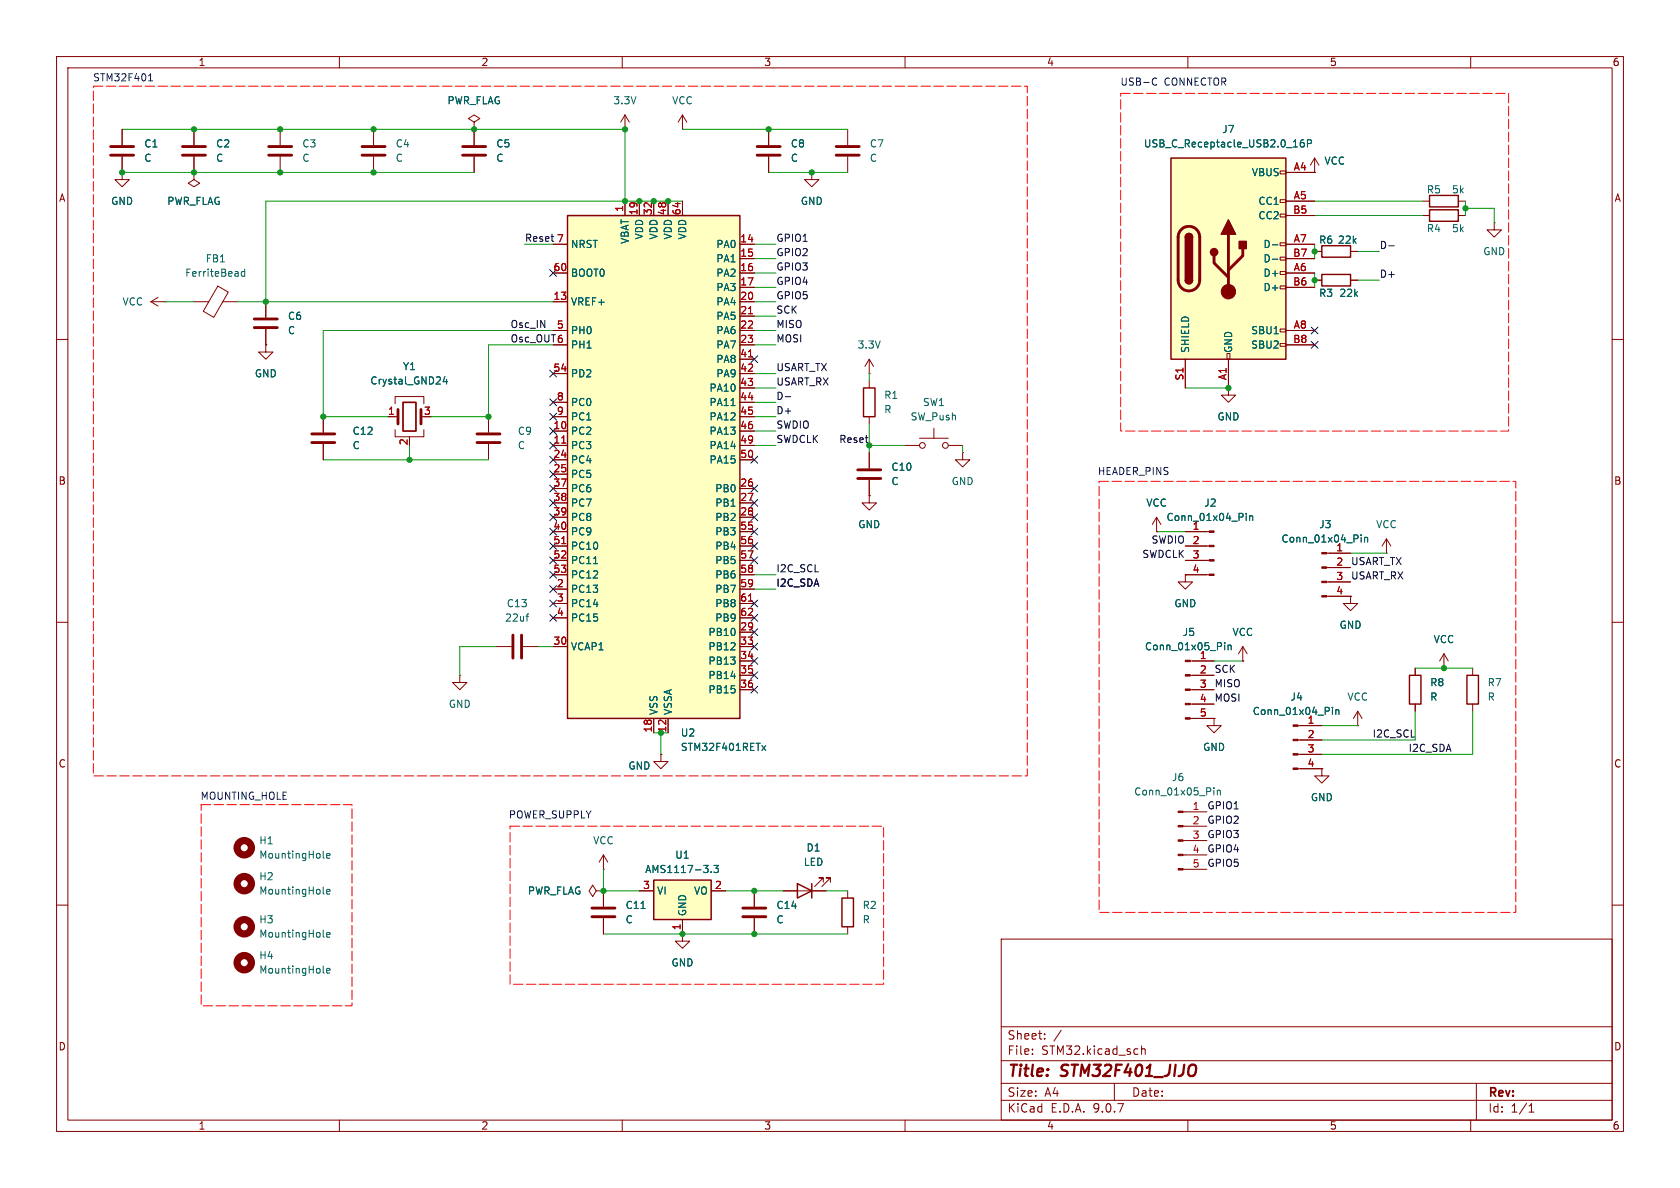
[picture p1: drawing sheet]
<svg xmlns="http://www.w3.org/2000/svg" width="297mm" height="210mm" viewBox="0 0 297 210" stroke-linecap="round" stroke-linejoin="round" font-family="sans-serif">
<g fill="none" stroke="#840000" stroke-width=".18">
<path d="M10 10h277v190h-277zM12 12h273v186h-273zM60 10v2M110 10v2M160 10v2M210 10v2M260 10v2M232.4 30.5h.1M232.4 27.9l-.8 1.3M232.4 27.9l.8 1.3M232.4 27.9v2.6M10 60h2"/>
<path d="M217.2 68.6v1.3h1.2l-1.2 1.2-1.3-1.2h1.3M217.2 68.6h.1M285 60h2M10 110h2M285 110h2M105.4 157.5l-.6-1-.7 1 .7 1 .6-1h1.3M106.7 157.5h.1M10 160h2M177 166h108v32h-108zM285 160h2M60 198v2M110 198v2"/>
<path d="M160 198v2M177 194.5h108M177 191.5h108M177 187.5h108M177 181.5h108M182.5 186.3v.1M182.5 185.5v.1M184.7 183.6v.1M184.7 182.8v.1M187.6 182.1l-1.3 2M197 191.5v3M201.8 184.9v1.5"/>
<path d="M201.8 185.5l.2-.1 .4 .1 .1 .9M210 198v2M260 198v2M261 191.5v6.5M270.3 196.6h.9M270.3 195.5l.4-.4v1.5"/>
</g>
<path d="M207 27.9h20.3v35.6h-20.3z" fill="#ffffc2"/>
<g fill="none" stroke="#840000" stroke-width=".18">
<path d="M21.6 22.9v2.8M21.6 27.7v2.8M34.3 22.9v2.8M34.3 27.7v2.8M120.6 22.9h.1M120.6 20.3l-.7 1.3M120.6 20.3l.8 1.3M120.6 20.3v2.6M135.9 22.9v2.8M135.9 27.7v2.8M143.5 30.5v1.3h1.3l-1.3 1.2-1.3-1.2h1.3M143.5 30.5h.1"/>
<path d="M149.9 22.9v2.8M149.9 27.7v2.8M226.3 30.2h1v.5h-1zM226.3 35.3h1v.5h-1zM226.3 37.8h1v.6h-1zM227.3 30.5h5.1M227.3 35.6h5.1M227.3 38.1h5.1M251.5 35.6h1.2M257.8 35.6h1.3M264.2 39.4v1.2h1.2l-1.2 1.3-1.3-1.3h1.3M264.2 39.4h.1"/>
<path d="M26.7 53.3h2.5M26.7 53.3l1.2 .8M27.9 52.6l-1.2 .7M29.2 53.3h.1M34.3 53.3h2.6M38.5 50.6l1.9 1-2.6 4.5-1.9-1.1zM39.4 53.3h2.5M47 53.3v2.8M47 58.2v2.8M226.3 42.9h1v.5h-1zM226.3 45.5h1v.5h-1zM226.3 48h1v.5h-1z"/>
<path d="M226.3 50.5h1v.6h-1zM226.3 58.2h1v.5h-1zM227.3 43.2h5.1M227.3 45.7h5.1M227.3 48.3h5.1M227.3 50.8h5.1M227.3 58.4h5.1M232.4 44.5h1.3M238.8 44.5h1.2M153.7 66h.1M153.7 63.5l-.8 1.3M153.7 63.5l.7 1.3"/>
<path d="M153.7 63.5v2.5M153.7 67.3v1.3M153.7 73.7v1.2M160 78.7h2.6M162.6 77.5h5M165.1 75.7v1.8M167.6 78.7h2.6M209.5 63.5v5.1M216.9 62.5h.5v1h-.5zM217.2 63.5v5.1M226.3 60.7h1v.5h-1zM227.3 61h5.1"/>
<path d="M153.7 87.6v1.3h1.2l-1.2 1.3-1.3-1.3h1.3M153.7 87.6h.1M153.7 80v2.8M153.7 84.8v2.8M170.2 80v1.3h1.2l-1.2 1.3-1.3-1.3h1.3M170.2 80h.1M255.3 118.1h.1M255.3 115.6l-.8 1.2M255.3 115.6l.7 1.2M255.3 115.6v2.5M106.7 153.7h.1M106.7 151.1l-.8 1.3"/>
<path d="M106.7 151.1l.7 1.3M106.7 151.1v2.6M133.3 157.5v2.8M149.9 157.5v1.3M120.6 165.1v1.3h1.3l-1.3 1.2-1.2-1.2h1.2M120.6 165.1h.1M133.3 162.3v2.8M149.9 163.8v1.3"/>
<circle cx="163.1" cy="78.7" r=".51"/>
<circle cx="167.1" cy="78.7" r=".51"/>
</g>
<path d="M207 27.9h20.3v35.6h-20.3zM252.7 34.5h5.1v2.1h-5.1zM209.5 41.9a.64 .64 0 0 1 .7-.6 .64 .64 0 0 1 .6 .6M209.5 49.5a.64 .64 0 0 0 .7 .7 .64 .64 0 0 0 .6-.7M233.7 43.4h5.1v2.1h-5.1zM152.7 68.6h2v5.1h-2zM148.8 158.8h2.1v5h-2.1z" fill="none" stroke="#840000" stroke-width=".25"/>
<g fill="none" stroke="#840000" stroke-width=".51">
<path d="M19.6 25.9h4M19.6 27.4h4M32.3 25.9h4M32.3 27.4h4M133.9 25.9h4M133.9 27.4h4M147.8 25.9h4.1M147.8 27.4h4.1M45 56.4h4M45 57.9h4M208.8 40.6a1.9 1.9 0 0 1 2.1-.4 1.9 1.9 0 0 1 1.2 1.7v7.6a1.91 1.91 0 0 1-1.9 1.9 1.91 1.91 0 0 1-1.9-1.9v-7.7l.2-.7zM214.6 45.2v1.3l2.6 2.5"/>
<path d="M217.2 41.4v10.2M219.7 43.9v1.3l-2.5 2.6M151.6 83.1h4.1M151.6 84.6h4.1M131.3 160.5h4.1M131.3 162.1h4.1"/>
</g>
<g fill="#840000" stroke="#840000" stroke-width=".25">
<path d="M209.5 41.9h1.3v7.6h-1.3z"/>
<path d="M209.7 41.5a.64 .64 0 0 1 .7-.2 .64 .64 0 0 1 .4 .6h-1.3z"/>
<path d="M209.5 49.5h1.3a.64 .64 0 0 1-.6 .7 .64 .64 0 0 1-.7-.7z"/>
<path d="M217.2 38.9l1.2 2.5h-2.5z"/>
<path d="M219.1 42.7h1.2v1.2h-1.2z"/>
<circle cx="214.6" cy="44.6" r=".63"/>
</g>
<circle cx="217.2" cy="51.6" r="1.27" fill="#840000" stroke="#840000" stroke-width=".18"/>
<g fill="none" stroke="#006464" stroke-width=".18">
<path d="M230.5 24.7l-.4 .1a.86 .86 0 0 0 0 1.2l.4-.1 .1-.5-.2-.2-.4 .1-.1 .1M231.1 25.4l.6-.1 .2-.2-.1-.3-.7-.1v1.3M43.3 47.6v1.2M43.3 48.1l-.4-.1-.2 .2 .1 .6h.5M224.9 43.3h1M224.9 45.8h1M57.1 151.5l.2 .2M57.1 157.9l.2 .2M57.7 151.3l.6-.1v-.3h-.4l-.2 .1 .1 .6h.5M57.7 157.6l.6-.1v-.2l-.4-.1-.2 .2 .1 .6h.5M57.1 165.5l.2 .2M57.1 171.8l.2 .2"/>
<path d="M57.7 165.3l.6-.2v-.2l-.4-.1-.2 .2 .1 .6h.5M57.7 171.6l.6-.1v-.3h-.4l-.2 .2 .1 .6h.5"/>
</g>
<g fill="none" stroke="#840000" stroke-width="1.3">
<circle cx="43.2" cy="149.9" r="1.27"/>
<circle cx="43.2" cy="156.2" r="1.27"/>
<circle cx="43.2" cy="163.8" r="1.27"/>
<circle cx="43.2" cy="170.2" r="1.27"/>
</g>
<path d="M115.6 155.6h10.1v7h-10.1z" fill="#ffffc2"/>
<path d="M115.6 155.6h10.1v7h-10.1zM141 156.2l2.5 1.3-2.5 1.3zM143.5 156.2v2.6" fill="none" stroke="#840000" stroke-width=".25"/>
<g fill="none" stroke="#840000" stroke-width=".18">
<path d="M49.5 22.9v2.8M49.5 27.7v2.8M66 22.9v2.8M66 27.7v2.8M83.8 21.6l1-.6-1-.7-1 .7 1 .6v1.3M83.8 22.9h.1M83.8 22.9v2.8M83.8 27.7v2.8M57.1 73.7v2.8M57.1 78.5v2.8M68.6 73.7h1.8M69.8 71.4v-1.3h5.1v1.3"/>
<path d="M69.8 75.9v1.3h5.1v-1.3M72.4 77.2v.3M86.4 73.7v2.8M86.4 78.5v2.8M81.3 119.4v1.3h1.2l-1.2 1.2-1.3-1.2h1.3M81.3 119.4h.1M106.7 157.5v2.8M113 157.5h2.6M125.7 157.5h2.6M138.4 157.5h7.6M145.5 156v-.8h-.7h.7l-1.5 1.5M146.8 156v-.8h-.8h.8l-1.5 1.5"/>
<path d="M106.7 162.3v2.8M120.6 162.6v2.5"/>
</g>
<path d="M78.6 66.6l-.3 .9h.8M79 67v.9M125.7 154.1v.1M126.2 153h.8l-.4 .5 .3 .1v.5l-.1 .1-.6-.1M113.3 160.6h.7" fill="none" stroke="#006464" stroke-width=".18"/>
<g fill="none" stroke="#840000" stroke-width=".51">
<path d="M47.5 25.9h4.1M47.5 27.4h4.1M64 25.9h4.1M64 27.4h4.1M81.8 25.9h4.1M81.8 27.4h4.1M55.1 76.7h4.1M55.1 78.2h4.1M70.4 72.4v2.5M74.4 72.4v2.5M84.3 76.7h4.1M84.3 78.2h4.1"/>
<path d="M104.6 160.5h4.1M104.6 162.1h4.1"/>
</g>
<path d="M71.2 71.1h2.3v5.1h-2.3z" fill="none" stroke="#840000" stroke-width=".3"/>
<path d="M100.3 38.1h30.5v88.9h-30.5z" fill="#ffffc2"/>
<path d="M100.3 38.1h30.5v88.9h-30.5zM252.7 37.1h5.1v2h-5.1zM233.7 48.5h5.1v2h-5.1zM249.2 119.4h2v5.1h-2zM259.3 119.4h2.1v5.1h-2.1z" fill="none" stroke="#840000" stroke-width=".25"/>
<g fill="none" stroke="#840000" stroke-width=".18">
<path d="M21.6 30.5v1.3h1.3l-1.3 1.2-1.3-1.2h1.3M21.6 30.5h.1M21.6 22.9v2.8M21.6 27.7v2.8M34.3 30.5v1.3l1 .6-1 .6-1-.6 1-.6M34.3 30.5h.1M34.3 22.9v2.8M34.3 27.7v2.8M83.8 22.9h.1M83.8 22.9v2.8M83.8 27.7v2.8M110.5 22.9h.1"/>
<path d="M110.5 20.3v2.6M110.5 35.6v2.5M110.5 20.3l-.8 1.3M110.5 20.3l.8 1.3M113 35.6v2.5M115.6 35.6v2.5M118.1 35.6v2.5M120.6 35.6v2.5M135.9 22.9v2.8M135.9 27.7v2.8M143.5 30.5h.1M227.3 38.1h5.1"/>
<path d="M227.3 30.5h5.1M227.3 35.6h5.1M232.4 30.5h.1M251.5 38.1h1.2M257.8 38.1h1.3M47 53.3v2.8M47 58.2v2.8M97.8 43.2h2.5M97.8 48.3h2.5M97.8 53.3h2.5M97.8 58.4h2.5M130.8 43.2h2.5"/>
<path d="M130.8 48.3h2.5M130.8 53.3h2.5M130.8 58.4h2.5M130.8 45.7h2.5M130.8 50.8h2.5M130.8 55.9h2.5M227.3 43.2h5.1M227.3 48.3h5.1M227.3 58.4h5.1M227.3 45.7h5.1M227.3 50.8h5.1M232.4 49.5h1.3"/>
<path d="M232.4 44.5h1.3M238.8 49.5h1.2M238.8 44.5h1.2M47 61v1.2h1.3l-1.3 1.3-1.3-1.3h1.3M47 61h.1M57.1 73.7v2.8M57.1 78.5v2.8M68.6 73.7h1.2M97.8 61h2.5M97.8 66h2.5M97.8 71.1h2.5M97.8 73.7h2.5"/>
<path d="M97.8 76.2h2.5M97.8 78.7h2.5M130.8 61h2.5M130.8 66h2.5M130.8 71.1h2.5M130.8 73.7h2.5M130.8 76.2h2.5M130.8 78.7h2.5M130.8 63.5h2.5M130.8 68.6h2.5M209.5 63.5v5.1M217.2 68.6h.1"/>
<path d="M217.2 63.5v5.1M227.3 61h5.1M97.8 81.3h2.5M97.8 83.8h2.5M97.8 86.4h2.5M97.8 88.9h2.5M97.8 91.4h2.5M97.8 94h2.5M97.8 96.5h2.5M97.8 99.1h2.5M130.8 81.3h2.5M130.8 86.4h2.5"/>
<path d="M130.8 88.9h2.5M130.8 91.4h2.5M130.8 94h2.5M130.8 96.5h2.5M130.8 99.1h2.5M153.7 87.6h.1M153.7 80v2.8M153.7 84.8v2.8M204.5 94h.1M204.5 91.4l-.8 1.3M204.5 91.4l.7 1.3M204.5 91.4v2.6"/>
<path d="M209.5 94h4.3M209.5 96.5h4.3M209.5 99.1h4.3M234.5 97.8h4.3M245.1 97.8h.1M245.1 95.3l-.8 1.2M245.1 95.3l.8 1.2M245.1 95.3v2.5M87.6 114.3h2.8M92.5 114.3h2.7M97.8 101.6h2.5M97.8 104.1h2.5"/>
<path d="M97.8 106.7h2.5M97.8 109.2h2.5M97.8 114.3h2.5M130.8 101.6h2.5M130.8 104.1h2.5M130.8 106.7h2.5M130.8 109.2h2.5M130.8 114.3h2.5M130.8 111.8h2.5M130.8 116.8h2.5M130.8 119.4h2.5M209.5 101.6v1.3h-1.2l1.2 1.2 1.3-1.2h-1.3"/>
<path d="M209.5 101.6h.1M209.5 101.6h4.3M210.4 116.8h4.2M210.4 119.4h4.2M219.7 116.8h.1M219.7 114.3l-.8 1.3M219.7 114.3l.8 1.3M219.7 114.3v2.5M234.5 100.3h4.3M234.5 102.9h4.3M234.5 105.4h4.3M238.8 105.4v1.3h1.2l-1.2 1.3-1.3-1.3h1.3"/>
<path d="M238.8 105.4h.1M250.2 118.1v1.3M255.3 118.1h.1M260.3 118.1v1.3M115.6 127v2.5M116.8 133.4v1.2h1.3l-1.3 1.3-1.2-1.3h1.2M116.8 133.4h.1M118.1 127v2.5M130.8 121.9h2.5M210.4 121.9h4.2M210.4 124.5h4.2M210.4 127h4.2"/>
<path d="M214.6 127v1.3h1.3l-1.3 1.2-1.2-1.2h1.2M214.6 127h.1M229.5 128.3h4.2M229.5 130.8h4.2M229.5 133.4h4.2M229.5 135.9h4.2M233.7 135.9v1.3h1.2l-1.2 1.2-1.3-1.2h1.3M233.7 135.9h.1M240 128.3h.1M240 125.7l-.7 1.3M240 125.7l.8 1.3M240 125.7v2.6"/>
<path d="M250.2 124.5v1.2M260.3 124.5v1.2M106.7 157.5h.1M106.7 157.5v2.8M113 157.5h2.6M125.7 157.5h2.6M133.3 157.5v2.8M138.4 157.5h2.6M143.5 157.5h2.5M209.1 143.5h4.3M209.1 146.1h4.3M209.1 148.6h4.3"/>
<path d="M209.1 151.1h4.3M209.1 153.7h4.3M106.7 162.3v2.8M120.6 165.1h.1M120.6 162.6v2.5M133.3 162.3v2.8"/>
</g>
<path d="M132.3 55.5h.7M99.3 78.3h.7M132.3 63.1h.7M99.3 96.1h.7M132.3 106.3h.7" fill="none" stroke="#a90000" stroke-width=".18"/>
<g fill="none" stroke="#006464" stroke-width=".18">
<path d="M230.5 24.7l-.4 .1a.86 .86 0 0 0 0 1.2l.4-.1 .1-.5-.2-.2-.4 .1-.1 .1M231.1 25.4l.6-.1 .2-.2-.1-.3-.7-.1v1.3M224.9 43.3h1M224.9 45.8h1M78.6 66.6l-.3 .9h.8M79 67v.9M129.2 71.7h.8M104.9 99.6h.8M220.3 90.7v.2M220.3 91.2v.8M220.9 91.2v.8M220.9 91.3l.2-.1h.3l.1 .8"/>
<path d="M240.6 94.6v.1M240.6 95v.8M241.2 95v.8M241.2 95.1l.2-.1h.3l.1 .8M93 109h.5M93.5 108.5l-.3 .1M216.5 113.6v.1M216.5 114v.9M217.1 114v.9M217.1 114.2l.2-.2 .3 .1 .1 .8M134.7 131.8l.7 .9M135.4 131.8l-.7 .9"/>
<path d="M214.6 139.3v.1M214.6 139.7v.8M215.2 139.7v.8M215.2 139.8l.2-.1h.3v.8M235.6 125v.2M235.6 125.5v.8M236.2 125.5v.8M236.2 125.6l.1-.1h.3l.1 .8M125.7 154.1v.1M126.2 153h.8l-.4 .5 .3 .1v.5l-.1 .1-.6-.1M113.3 160.6h.7"/>
</g>
<path d="M90.7 112.3v4M92.2 112.3v4" fill="none" stroke="#840000" stroke-width=".51"/>
<g fill="#840000" stroke="#840000" stroke-width=".18">
<path d="M213.8 93.9h.8v.2h-.8z"/>
<path d="M213.8 96.4h.8v.2h-.8z"/>
<path d="M213.8 98.9h.8v.3h-.8z"/>
<path d="M213.8 101.5h.8v.2h-.8z"/>
<path d="M209.5 116.7h.9v.3h-.9z"/>
<path d="M209.5 119.3h.9v.2h-.9z"/>
<path d="M209.5 121.8h.9v.2h-.9z"/>
<path d="M209.5 124.3h.9v.3h-.9z"/>
<path d="M209.5 126.9h.9v.2h-.9z"/>
<path d="M208.3 143.4h.8v.2h-.8z"/>
<path d="M208.3 145.9h.8v.3h-.8z"/>
<path d="M208.3 148.5h.8v.2h-.8z"/>
<path d="M208.3 151h.8v.3h-.8z"/>
<path d="M208.3 153.5h.8v.3h-.8z"/>
<path d="M228.6 128.1h.9v.3h-.9z"/>
<path d="M228.6 130.7h.9v.2h-.9z"/>
<path d="M228.6 133.2h.9v.3h-.9z"/>
<path d="M228.6 135.8h.9v.2h-.9z"/>
<path d="M233.7 97.7h.8v.2h-.8z"/>
<path d="M233.7 100.2h.8v.3h-.8z"/>
<path d="M233.7 102.7h.8v.3h-.8z"/>
<path d="M233.7 105.3h.8v.2h-.8z"/>
</g>
<path d="M16.5 15.2h165.1v122h-165.1v-122M198.1 16.5h68.6v59.7h-68.6v-59.7M194.3 85.1h73.7v76.2h-73.7v-76.2M35.6 142.2h26.6v35.6h-26.6v-35.6M90.2 146.1h66v27.9h-66v-27.9" fill="none" stroke="#f00" stroke-width=".18" stroke-dasharray="1.7 .6"/>
<path d="M245.5 43.5h1M138.8 70.1h1" fill="none" stroke="#0f0f0f" stroke-width=".18"/>
<g fill="none" stroke="#009600" stroke-width=".18">
<path d="M21.6 22.9h88.9v12.7M21.6 30.5h62.2M120.6 22.9h29.3M120.6 35.6h-73.6v17.7M135.9 30.5h14M232.4 35.6h19.1M232.4 38.1h19.1M259.1 36.8h5.1v2.6M259.1 35.6v2.5M29.2 53.3h5.1M41.9 53.3h55.9M92.7 43.2h5.1"/>
<path d="M97.8 58.4h-40.7v15.3h11.5M133.3 53.3h3.9M133.3 48.3h3.9M133.3 50.8h3.9M133.3 58.4h3.9M133.3 55.9h3.9M133.3 43.2h3.9M133.3 45.7h3.9M232.4 43.2v2.5M232.4 48.3v2.5M240 49.5h3.8M240 44.5h3.8"/>
<path d="M72.4 78.7v2.6M97.8 61h-11.4v12.7h-10.2M133.3 73.7h3.9M133.3 68.6h3.9M133.3 78.7h3.9M133.3 76.2h3.9M133.3 71.1h3.9M133.3 61h3.9M133.3 66h3.9M153.7 78.7h6.3M153.7 66v1.3M153.7 74.9v5.1"/>
<path d="M170.2 78.7v1.3M209.5 68.6h7.7M57.1 81.3h29.3M204.5 94h5M238.8 97.8h6.3M87.6 114.3h-6.3v5.1M95.2 114.3h2.6M133.3 101.6h3.9M133.3 104.1h3.9M214.6 116.8h5.1M250.2 118.1h10.1M115.6 129.5h1.2v3.9"/>
<path d="M233.7 128.3h6.3M250.2 125.7v5.1h-16.5M260.3 125.7v7.7h-26.6M106.7 153.7v3.8h6.3M128.3 157.5h10.1M146 157.5h3.9M106.7 165.1h43.2"/>
</g>
<g fill="none" stroke="#000084" stroke-width=".18">
<path d="M97.2 47.7l1.2 1.2M98.4 47.7l-1.2 1.2M231.8 57.8l1.2 1.2M233 57.8l-1.2 1.2M97.2 70.5l1.2 1.2M97.2 73.1l1.2 1.2M97.2 65.4l1.2 1.2M97.2 75.6l1.2 1.2M97.2 78.1l1.2 1.2M98.4 70.5l-1.2 1.2M98.4 73.1l-1.2 1.2M98.4 65.4l-1.2 1.2"/>
<path d="M98.4 75.6l-1.2 1.2M98.4 78.1l-1.2 1.2M132.7 62.9l1.3 1.2M134 62.9l-1.3 1.2M231.8 60.4l1.2 1.2M233 60.4l-1.2 1.2M97.2 98.5l1.2 1.2M97.2 93.4l1.2 1.2M97.2 95.9l1.2 1.2M97.2 85.8l1.2 1.2M97.2 83.2l1.2 1.2M97.2 90.8l1.2 1.2"/>
<path d="M97.2 80.7l1.2 1.2M97.2 88.3l1.2 1.2M98.4 98.5l-1.2 1.2M98.4 93.4l-1.2 1.2M98.4 95.9l-1.2 1.2M98.4 85.8l-1.2 1.2M98.4 83.2l-1.2 1.2M98.4 90.8l-1.2 1.2M98.4 80.7l-1.2 1.2M98.4 88.3l-1.2 1.2M132.7 85.8l1.3 1.2M132.7 88.3l1.3 1.2"/>
<path d="M132.7 95.9l1.3 1.2M132.7 98.5l1.3 1.2M132.7 80.7l1.3 1.2M132.7 93.4l1.3 1.2M132.7 90.8l1.3 1.2M134 85.8l-1.3 1.2M134 88.3l-1.3 1.2M134 95.9l-1.3 1.2M134 98.5l-1.3 1.2M134 80.7l-1.3 1.2M134 93.4l-1.3 1.2M134 90.8l-1.3 1.2"/>
<path d="M97.2 103.5l1.2 1.2M97.2 101l1.2 1.2M97.2 108.6l1.2 1.2M97.2 106.1l1.2 1.2M98.4 103.5l-1.2 1.2M98.4 101l-1.2 1.2M98.4 108.6l-1.2 1.2M98.4 106.1l-1.2 1.2M132.7 116.2l1.3 1.2M132.7 113.7l1.3 1.2M132.7 118.8l1.3 1.2M132.7 106.1l1.3 1.2"/>
<path d="M132.7 108.6l1.3 1.2M132.7 111.2l1.3 1.2M134 116.2l-1.3 1.2M134 113.7l-1.3 1.2M134 118.8l-1.3 1.2M134 106.1l-1.3 1.2M134 108.6l-1.3 1.2M134 111.2l-1.3 1.2M132.7 121.3l1.3 1.2M134 121.3l-1.3 1.2"/>
</g>
<path d="M26.3 14.3h.7M26.3 13.4l.3-.4v1.3M203.9 13.9l.4-.1 .2 .1M204.5 14.9l-.2 .2-.4-.1" fill="none" stroke="#0000c2" stroke-width=".18"/>
<g fill="#009600" stroke="#009600" stroke-width=".18">
<circle cx="21.6" cy="30.5" r=".46"/>
<circle cx="57.1" cy="73.7" r=".46"/>
<circle cx="47" cy="53.3" r=".46"/>
<circle cx="66" cy="30.5" r=".46"/>
<circle cx="34.3" cy="22.9" r=".46"/>
<circle cx="34.3" cy="30.5" r=".46"/>
<circle cx="49.5" cy="22.9" r=".46"/>
<circle cx="49.5" cy="30.5" r=".46"/>
<circle cx="83.8" cy="22.9" r=".46"/>
<circle cx="66" cy="22.9" r=".46"/>
<circle cx="133.3" cy="165.1" r=".46"/>
<circle cx="120.6" cy="165.1" r=".46"/>
<circle cx="133.3" cy="157.5" r=".46"/>
<circle cx="106.7" cy="157.5" r=".46"/>
<circle cx="86.4" cy="73.7" r=".46"/>
<circle cx="115.6" cy="35.6" r=".46"/>
<circle cx="110.5" cy="35.6" r=".46"/>
<circle cx="113" cy="35.6" r=".46"/>
<circle cx="110.5" cy="22.9" r=".46"/>
<circle cx="72.4" cy="81.3" r=".46"/>
<circle cx="135.9" cy="22.9" r=".46"/>
<circle cx="143.5" cy="30.5" r=".46"/>
<circle cx="217.2" cy="68.6" r=".46"/>
<circle cx="153.7" cy="78.7" r=".46"/>
<circle cx="232.4" cy="44.5" r=".46"/>
<circle cx="232.4" cy="49.5" r=".46"/>
<circle cx="118.1" cy="35.6" r=".46"/>
<circle cx="259.1" cy="36.8" r=".46"/>
<circle cx="255.3" cy="118.1" r=".46"/>
</g>
<g font-size="2.8" fill="#840000">
<text x="178" y="190.9">Title:</text>
<text x="187.7" y="190.9">STM32F401_JIJO</text>
</g>
<g font-size="2.1" fill="#840000">
<text x="178" y="184">Sheet:</text>
<text x="178" y="186.7">File:</text>
<text x="184.1" y="186.7">STM32.kicad_sch</text>
<text x="178" y="196.9">KiCad</text>
<text x="178" y="194.1">Size:</text>
<text x="184.7" y="194.1">A4</text>
<text x="185.7" y="196.9">E.D.A.</text>
<text x="193.3" y="196.9">9.0.7</text>
<text x="200" y="194.1">Date:</text>
<text x="263" y="194.3">Rev:</text>
<text x="263" y="196.9">Id:</text>
<text x="267.1" y="196.9">1/1</text>
</g>
<g font-size="1.8" fill="#840000">
<text x="35" y="11.9">1</text>
<text x="85" y="11.9">2</text>
<text x="135" y="11.9">3</text>
<text x="185" y="11.9">4</text>
<text x="235" y="11.9">5</text>
<text x="285" y="11.9">6</text>
<text x="10.3" y="35.9">A</text>
<text x="285.3" y="35.9">A</text>
<text x="10.3" y="85.9">B</text>
<text x="285.3" y="85.9">B</text>
<text x="10.3" y="135.9">C</text>
<text x="285.3" y="135.9">C</text>
<text x="10.3" y="185.9">D</text>
<text x="285.3" y="185.9">D</text>
<text x="35" y="199.9">1</text>
<text x="85" y="199.9">2</text>
<text x="135" y="199.9">3</text>
<text x="185" y="199.9">4</text>
<text x="235" y="199.9">5</text>
<text x="285" y="199.9">6</text>
</g>
<g font-size="1.8" fill="#0000c2">
<text x="16.4" y="14.6">STM32F401</text>
<text x="198" y="15.3">USB-C</text>
<text x="205.8" y="15.3">CONNECTOR</text>
<text x="194" y="84.2">HEADER_PINS</text>
<text x="35.4" y="141.6">MOUNTING_HOLE</text>
<text x="89.9" y="144.9">POWER_SUPPLY</text>
</g>
<g font-size="1.8" fill="#006464">
<text x="79" y="18.6">PWR_FLAG</text>
<text x="108.3" y="18.6">3.3V</text>
<text x="118.7" y="18.6">VCC</text>
<text x="216" y="23.7">J7</text>
<text x="25.4" y="26.3">C1</text>
<text x="25.4" y="28.8">C</text>
<text x="38.1" y="26.3">C2</text>
<text x="38.1" y="28.8">C</text>
<text x="53.3" y="26.3">C3</text>
<text x="53.3" y="28.8">C</text>
<text x="69.9" y="26.3">C4</text>
<text x="69.9" y="28.8">C</text>
<text x="87.6" y="26.3">C5</text>
<text x="87.6" y="28.8">C</text>
<text x="139.7" y="26.3">C8</text>
<text x="139.7" y="28.8">C</text>
<text x="153.7" y="26.3">C7</text>
<text x="153.7" y="28.8">C</text>
<text x="202.1" y="26.3">USB_C_Receptacle_USB2.0_16P</text>
<text x="234.1" y="29.3">VCC</text>
<text x="221.2" y="31.3">VBUS</text>
<text x="252.2" y="34.4">R5</text>
<text x="256.6" y="34.4">5k</text>
<text x="19.6" y="36.4">GND</text>
<text x="29.5" y="36.4">PWR_FLAG</text>
<text x="141.5" y="36.4">GND</text>
<text x="222.4" y="36.4">CC1</text>
<text x="222.4" y="39">CC2</text>
<text x="252.2" y="41.2">R4</text>
<text x="256.6" y="41.2">5k</text>
<text x="36.3" y="46.6">FB1</text>
<text x="100.8" y="44">NRST</text>
<text x="111.4" y="43.2" transform="rotate(-90 111.4 43.2)">VBAT</text>
<text x="113.9" y="42.4" transform="rotate(-90 113.9 42.4)">VDD</text>
<text x="116.4" y="42.4" transform="rotate(-90 116.4 42.4)">VDD</text>
<text x="119" y="42.4" transform="rotate(-90 119 42.4)">VDD</text>
<text x="121.5" y="42.4" transform="rotate(-90 121.5 42.4)">VDD</text>
<text x="126.5" y="44">PA0</text>
<text x="126.5" y="46.6">PA1</text>
<text x="223.3" y="44">D-</text>
<text x="223.3" y="46.6">D-</text>
<text x="233.1" y="43.3">R6</text>
<text x="236.4" y="43.3">22k</text>
<text x="262.1" y="45.3">GND</text>
<text x="32.6" y="49.1">FerriteBead</text>
<text x="100.8" y="49.1">BOOT0</text>
<text x="126.5" y="49.1">PA2</text>
<text x="126.5" y="51.7">PA3</text>
<text x="223.3" y="49.1">D+</text>
<text x="223.3" y="51.7">D+</text>
<text x="233.1" y="52.7">R3</text>
<text x="236.7" y="52.7">22k</text>
<text x="21.6" y="54.2">VCC</text>
<text x="50.8" y="56.7">C6</text>
<text x="50.8" y="59.3">C</text>
<text x="100.8" y="54.2">VREF+</text>
<text x="100.8" y="59.3">PH0</text>
<text x="126.5" y="54.2">PA4</text>
<text x="126.5" y="56.7">PA5</text>
<text x="126.5" y="59.3">PA6</text>
<text x="221.1" y="59.3">SBU1</text>
<text x="71.1" y="65.6">Y1</text>
<text x="100.8" y="61.8">PH1</text>
<text x="126.5" y="61.8">PA7</text>
<text x="126.5" y="64.4">PA8</text>
<text x="151.5" y="61.8">3.3V</text>
<text x="210.4" y="62.5" transform="rotate(-90 210.4 62.5)">SHIELD</text>
<text x="218" y="62.5" transform="rotate(-90 218 62.5)">GND</text>
<text x="221.1" y="61.8">SBU2</text>
<text x="45" y="66.9">GND</text>
<text x="65.4" y="68.2">Crystal_GND24</text>
<text x="100.8" y="66.9">PD2</text>
<text x="100.8" y="72">PC0</text>
<text x="125.3" y="69.4">PA10</text>
<text x="125.3" y="72">PA11</text>
<text x="126.5" y="66.9">PA9</text>
<text x="156.2" y="70.7">R1</text>
<text x="163.1" y="72">SW1</text>
<text x="62.2" y="77.1">C12</text>
<text x="91.4" y="77.1">C9</text>
<text x="100.8" y="74.5">PC1</text>
<text x="100.8" y="77.1">PC2</text>
<text x="125.3" y="74.5">PA12</text>
<text x="125.3" y="77.1">PA13</text>
<text x="156.2" y="73.3">R</text>
<text x="160.9" y="74.5">SW_Push</text>
<text x="215.1" y="74.5">GND</text>
<text x="62.2" y="79.6">C</text>
<text x="91.4" y="79.6">C</text>
<text x="100.8" y="79.6">PC3</text>
<text x="100.8" y="82.1">PC4</text>
<text x="125.3" y="79.6">PA14</text>
<text x="125.3" y="82.1">PA15</text>
<text x="157.5" y="83.4">C10</text>
<text x="100.8" y="84.7">PC5</text>
<text x="100.8" y="87.2">PC6</text>
<text x="100.8" y="89.8">PC7</text>
<text x="126.3" y="87.2">PB0</text>
<text x="126.3" y="89.8">PB1</text>
<text x="157.5" y="86">C</text>
<text x="168.1" y="86">GND</text>
<text x="202.6" y="89.8">VCC</text>
<text x="212.8" y="89.8">J2</text>
<text x="100.8" y="92.3">PC8</text>
<text x="100.8" y="94.8">PC9</text>
<text x="126.3" y="92.3">PB2</text>
<text x="126.3" y="94.8">PB3</text>
<text x="151.6" y="93.6">GND</text>
<text x="206.1" y="92.3">Conn_01x04_Pin</text>
<text x="233.1" y="93.6">J3</text>
<text x="243.2" y="93.6">VCC</text>
<text x="100.8" y="97.4">PC10</text>
<text x="100.8" y="99.9">PC11</text>
<text x="126.3" y="97.4">PB4</text>
<text x="126.3" y="99.9">PB5</text>
<text x="226.4" y="96.1">Conn_01x04_Pin</text>
<text x="89.5" y="107.5">C13</text>
<text x="100.8" y="102.5">PC12</text>
<text x="100.8" y="105">PC13</text>
<text x="100.8" y="107.5">PC14</text>
<text x="126.3" y="102.5">PB6</text>
<text x="126.3" y="105">PB7</text>
<text x="126.3" y="107.5">PB8</text>
<text x="207.5" y="107.5">GND</text>
<text x="89.2" y="110.1">22uf</text>
<text x="100.8" y="110.1">PC15</text>
<text x="125.1" y="112.6">PB10</text>
<text x="126.3" y="110.1">PB9</text>
<text x="209" y="112.6">J5</text>
<text x="217.8" y="112.6">VCC</text>
<text x="236.7" y="111.4">GND</text>
<text x="253.4" y="113.9">VCC</text>
<text x="100.8" y="115.2">VCAP1</text>
<text x="125.1" y="115.2">PB12</text>
<text x="125.1" y="117.7">PB13</text>
<text x="202.3" y="115.2">Conn_01x05_Pin</text>
<text x="79.2" y="125.3">GND</text>
<text x="125.1" y="120.2">PB14</text>
<text x="125.1" y="122.8">PB15</text>
<text x="228" y="124.1">J4</text>
<text x="238.1" y="124.1">VCC</text>
<text x="252.7" y="121.5">R8</text>
<text x="252.7" y="124.1">R</text>
<text x="262.9" y="121.5">R7</text>
<text x="262.9" y="124.1">R</text>
<text x="116.4" y="126.5" transform="rotate(-90 116.4 126.5)">VSS</text>
<text x="119" y="126.5" transform="rotate(-90 119 126.5)">VSSA</text>
<text x="120.3" y="130.4">U2</text>
<text x="221.4" y="126.6">Conn_01x04_Pin</text>
<text x="111" y="136.2">GND</text>
<text x="120.3" y="132.9">STM32F401RETx</text>
<text x="212.6" y="132.9">GND</text>
<text x="200.4" y="140.8">Conn_01x05_Pin</text>
<text x="207.1" y="138.3">J6</text>
<text x="231.6" y="141.8">GND</text>
<text x="45.7" y="149.5">H1</text>
<text x="104.8" y="149.5">VCC</text>
<text x="45.7" y="152">MountingHole</text>
<text x="45.7" y="155.8">H2</text>
<text x="114" y="154.5">AMS1117-3.3</text>
<text x="119.3" y="152">U1</text>
<text x="142" y="153.3">LED</text>
<text x="142.5" y="150.7">D1</text>
<text x="45.7" y="158.3">MountingHole</text>
<text x="93.2" y="158.3">PWR_FLAG</text>
<text x="110.5" y="160.9">C11</text>
<text x="116.1" y="158.3">VI</text>
<text x="122.6" y="158.3">VO</text>
<text x="137.2" y="160.9">C14</text>
<text x="152.4" y="160.9">R2</text>
<text x="45.7" y="163.4">H3</text>
<text x="45.7" y="166">MountingHole</text>
<text x="110.5" y="163.4">C</text>
<text x="121.5" y="162.1" transform="rotate(-90 121.5 162.1)">GND</text>
<text x="137.2" y="163.4">C</text>
<text x="152.4" y="163.4">R</text>
<text x="45.7" y="169.8">H4</text>
<text x="45.7" y="172.3">MountingHole</text>
<text x="118.6" y="171">GND</text>
</g>
<g font-size="1.8" fill="#a90000">
<text x="228.6" y="30.2">A4</text>
<text x="228.6" y="35.3">A5</text>
<text x="110.2" y="37.5" transform="rotate(-90 110.2 37.5)">1</text>
<text x="112.8" y="38.1" transform="rotate(-90 112.8 38.1)">19</text>
<text x="115.3" y="38.1" transform="rotate(-90 115.3 38.1)">32</text>
<text x="117.9" y="38.1" transform="rotate(-90 117.9 38.1)">48</text>
<text x="120.4" y="38.1" transform="rotate(-90 120.4 38.1)">64</text>
<text x="228.5" y="37.8">B5</text>
<text x="98.4" y="42.9">7</text>
<text x="130.8" y="42.9">14</text>
<text x="130.8" y="45.5">15</text>
<text x="228.5" y="45.5">B7</text>
<text x="228.6" y="42.9">A7</text>
<text x="97.7" y="48">60</text>
<text x="97.7" y="53.1">13</text>
<text x="130.8" y="48">16</text>
<text x="130.8" y="50.5">17</text>
<text x="130.8" y="53.1">20</text>
<text x="228.5" y="50.5">B6</text>
<text x="228.6" y="48">A6</text>
<text x="98.4" y="58.2">5</text>
<text x="130.8" y="55.6">21</text>
<text x="130.8" y="58.2">22</text>
<text x="228.6" y="58.2">A8</text>
<text x="97.7" y="65.8">54</text>
<text x="98.4" y="60.7">6</text>
<text x="130.8" y="60.7">23</text>
<text x="130.8" y="63.2">41</text>
<text x="130.8" y="65.8">42</text>
<text x="228.5" y="60.7">B8</text>
<text x="98.4" y="70.9">8</text>
<text x="130.8" y="68.3">43</text>
<text x="130.8" y="70.9">44</text>
<text x="209.3" y="67.4" transform="rotate(-90 209.3 67.4)">S1</text>
<text x="216.9" y="67.3" transform="rotate(-90 216.9 67.3)">A1</text>
<text x="68.5" y="73.4">1</text>
<text x="74.9" y="73.4">3</text>
<text x="97.7" y="75.9">10</text>
<text x="98.4" y="73.4">9</text>
<text x="130.8" y="73.4">45</text>
<text x="130.8" y="75.9">46</text>
<text x="72.1" y="78.8" transform="rotate(-90 72.1 78.8)">2</text>
<text x="97.7" y="78.5">11</text>
<text x="97.7" y="81">24</text>
<text x="97.7" y="83.6">25</text>
<text x="130.8" y="78.5">49</text>
<text x="130.8" y="81">50</text>
<text x="97.7" y="86.1">37</text>
<text x="97.7" y="88.6">38</text>
<text x="130.8" y="86.1">26</text>
<text x="130.8" y="88.6">27</text>
<text x="97.7" y="91.2">39</text>
<text x="97.7" y="93.7">40</text>
<text x="130.8" y="91.2">28</text>
<text x="130.8" y="93.7">55</text>
<text x="210.7" y="93.7">1</text>
<text x="97.7" y="96.3">51</text>
<text x="97.7" y="98.8">52</text>
<text x="97.7" y="101.3">53</text>
<text x="130.8" y="96.3">56</text>
<text x="130.8" y="98.8">57</text>
<text x="130.8" y="101.3">58</text>
<text x="210.7" y="96.3">2</text>
<text x="210.7" y="98.8">3</text>
<text x="210.7" y="101.3">4</text>
<text x="236.1" y="97.5">1</text>
<text x="236.1" y="100.1">2</text>
<text x="98.4" y="103.9">2</text>
<text x="98.4" y="106.4">3</text>
<text x="130.8" y="103.9">59</text>
<text x="130.8" y="106.4">61</text>
<text x="236.1" y="102.6">3</text>
<text x="236.1" y="105.2">4</text>
<text x="98.4" y="109">4</text>
<text x="130.8" y="109">62</text>
<text x="130.8" y="111.5">29</text>
<text x="97.7" y="114">30</text>
<text x="130.8" y="114">33</text>
<text x="130.8" y="116.6">34</text>
<text x="130.8" y="119.1">35</text>
<text x="212" y="116.6">1</text>
<text x="212" y="119.1">2</text>
<text x="130.8" y="121.7">36</text>
<text x="212" y="121.7">3</text>
<text x="212" y="124.2">4</text>
<text x="115.3" y="129.6" transform="rotate(-90 115.3 129.6)">18</text>
<text x="212" y="126.7">5</text>
<text x="231.1" y="128">1</text>
<text x="231.1" y="130.6">2</text>
<text x="231.1" y="133.1">3</text>
<text x="231.1" y="135.6">4</text>
<text x="210.7" y="143.3">1</text>
<text x="210.7" y="145.8">2</text>
<text x="210.7" y="148.3">3</text>
<text x="210.7" y="150.9">4</text>
<text x="210.7" y="153.4">5</text>
<text x="113.6" y="157.2">3</text>
<text x="126.3" y="157.2">2</text>
<text x="120.4" y="164.5" transform="rotate(-90 120.4 164.5)">1</text>
</g>
<g font-size="1.8" fill="#0f0f0f">
<text x="92.7" y="42.8">Reset 7</text>
<text x="137.2" y="47.9">GPIO3</text>
<text x="137.2" y="42.8">GPIO1</text>
<text x="137.2" y="45.4">GPIO2</text>
<text x="243.8" y="44.1">D-</text>
<text x="137.2" y="53">GPIO5</text>
<text x="137.2" y="50.5">GPIO4</text>
<text x="243.8" y="49.2">D+</text>
<text x="90.2" y="58.1">Osc_IN</text>
<text x="137.2" y="55.5">SCK</text>
<text x="137.2" y="58.1">MISO</text>
<text x="90.2" y="60.6">Osc_OUT 6</text>
<text x="137.2" y="65.7">USART_TX</text>
<text x="137.2" y="60.6">MOSI</text>
<text x="137.2" y="70.8">D-</text>
<text x="137.2" y="68.2">USART_RX</text>
<text x="137.2" y="75.9">SWDIO</text>
<text x="137.2" y="73.3">D+</text>
<text x="137.2" y="78.4">SWDCLK</text>
<text x="148.3" y="78.4">Reset</text>
<text x="137.2" y="101.3">I2C_SCL</text>
<text x="201.8" y="98.7">SWDCLK</text>
<text x="203.5" y="96.2">SWDIO</text>
<text x="238.8" y="100">USART_TX</text>
<text x="137.2" y="103.8">I2C_SDA</text>
<text x="238.8" y="102.5">USART_RX</text>
<text x="214.6" y="119">SCK</text>
<text x="214.6" y="121.6">MISO</text>
<text x="214.6" y="124.1">MOSI</text>
<text x="242.6" y="130.5">I2C_SCL</text>
<text x="248.9" y="133">I2C_SDA</text>
<text x="213.4" y="143.2">GPIO1</text>
<text x="213.4" y="145.7">GPIO2</text>
<text x="213.4" y="148.2">GPIO3</text>
<text x="213.4" y="150.8">GPIO4</text>
<text x="213.4" y="153.3">GPIO5</text>
</g>
<text font-size="1.8" fill="#009600" x="117.9" y="129.6" transform="rotate(-90 117.9 129.6)">12</text>
</svg>
